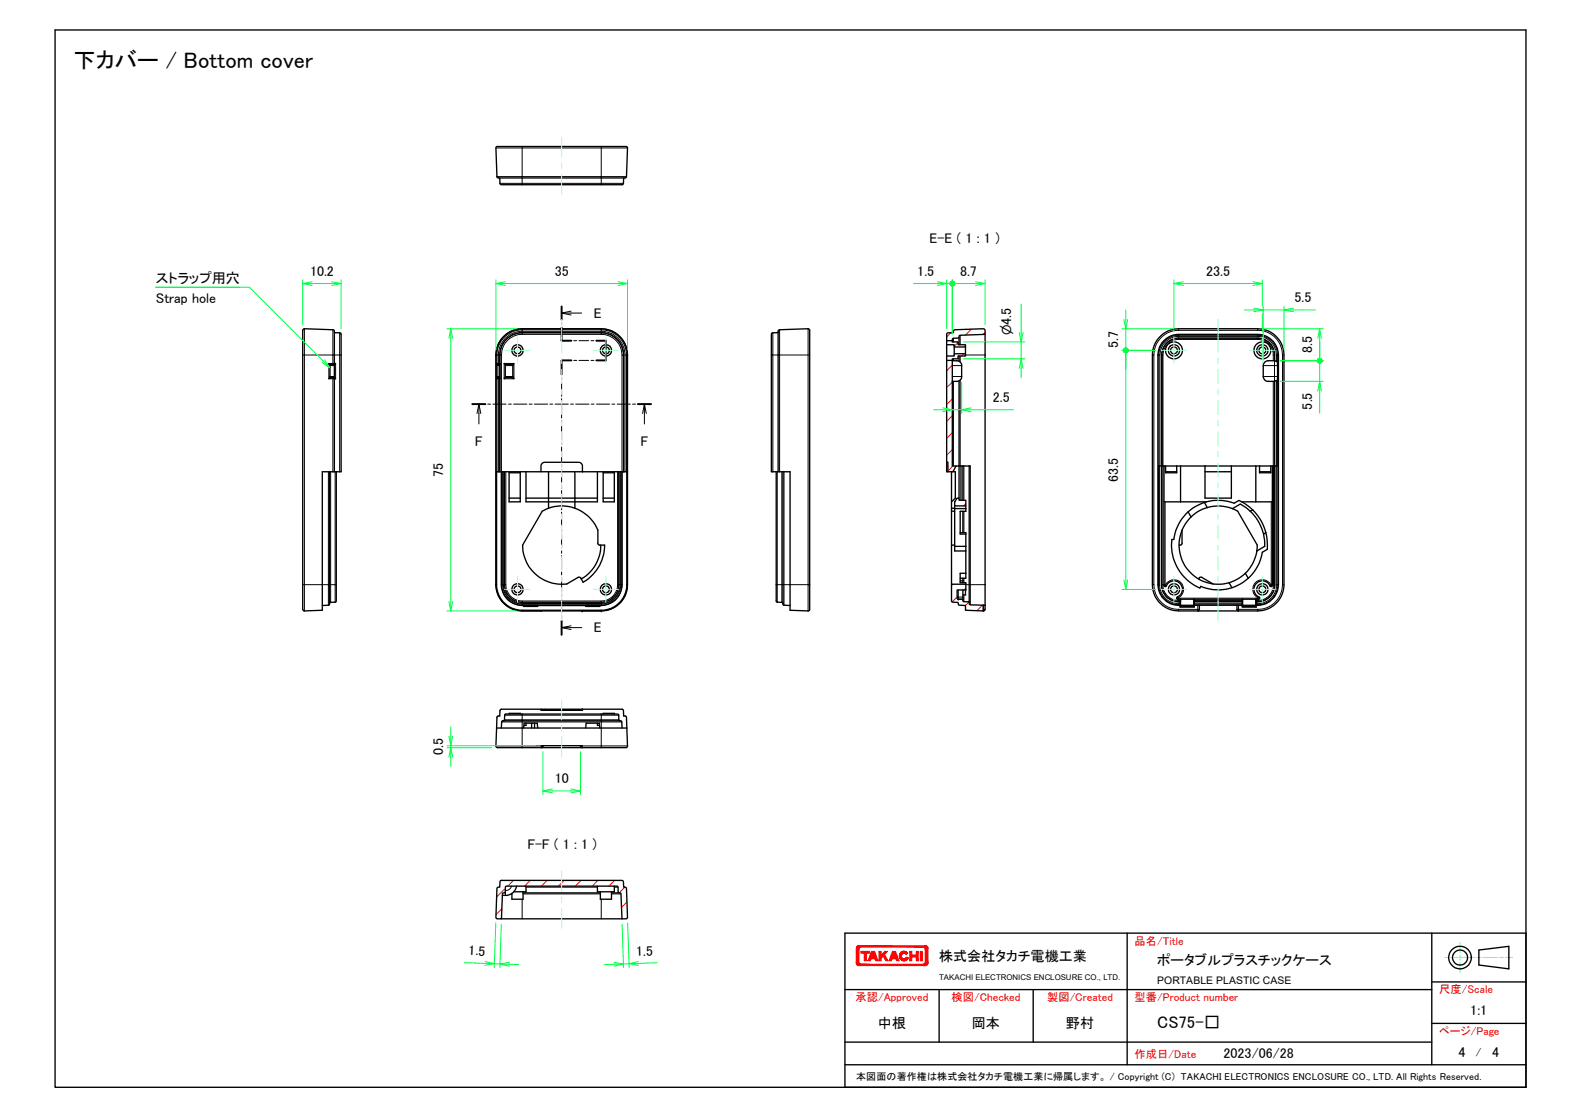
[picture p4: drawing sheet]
<svg xmlns="http://www.w3.org/2000/svg" width="297mm" height="210mm" viewBox="0 0 297 210" stroke-linecap="round" stroke-linejoin="round" font-family="sans-serif">
<g fill="none" stroke="#f00" stroke-width=".19">
<path d="M178.7 62.5l-.8 .8M178.9 78.1l-1 1M178.9 74.9l-1 1.1M178.9 71.8l-1 1M178.9 68.6l-1 1M180 64.3l-.7 .7M181.1 66.4l-.5 .5M182.5 61.8l-1.1 1.1M185.1 62.4l-.4 .4M178.9 84.4l-1 1.1M178.9 81.3l-1 1M179 87.5l-.9 1"/>
<path d="M181.5 94.6l-.5 .4M179 109.7l-.2 .3M179.8 112.1l-.9 1M181.5 110.5l-.4 .3M182.1 113l-.7 .7M184.6 113.7l-1 1M94.3 170.7l-1.1 1.1M95 166.9l-1.7 1.6M96.5 165.4l-1.1 1M99.6 165.4l-1 1M102.8 165.4l-1.1 1M106 165.4l-1.1 1"/>
<path d="M109.1 165.4l-1 1M112.3 165.4l-1 1M115.5 165.4l-1.1 1M117.4 166.6l-1.1 1.1M117.8 169.4l-1 1"/>
</g>
<g fill="none" stroke="#000" stroke-width=".25">
<path d="M10.3 5.6h276.4v198.6h-276.4zM93.2 27.6l24.5-.1 .2 .2-.2 5.6a9.2 9.2 0 0 1-3.4 .1h-17.5a9.2 9.2 0 0 1-3.4-.1zM93.9 33.4v1l.2 .3h22.8l.2-.3 .1-1M62.6 70.9h.2M62.6 68.5l-.6 .1v2.2l.1 .1 .6 .1 .1 .1v17.5M62.6 68.5l.2-.2v-5.6a.62 .62 0 0 0-.3-.8l-5.5-.1a8.9 8.9 0 0 0-.1 3.2v46.5a8.9 8.9 0 0 0 .1 3.2l3.6-.1v-26h2.2M62.6 68.5h.2M62.8 70.9l.3 .2M62.8 68.5v2.4M62.8 62.5h1.1a9 9 0 0 1 .2 3.4v22.7h-1.3M63.1 68.3l-.3 .2M93.6 68.5h.1"/>
<path d="M93.6 70.9h.1M93.6 70.9h.3M93.6 68.5h.3M93.9 68.3h.1M93.9 71.1h.1M94.7 68.3l.2 .2M94.8 63.1a4.9 4.9 0 0 1 3.3-1.4h14.9a5 5 0 0 1 4.9 5v43.1a4.9 4.9 0 0 1-4.9 4.9h-14.9a5 5 0 0 1-4.9-4.9v-43.1a4.9 4.9 0 0 1 1.6-3.6zM94.9 70.9l-.2 .2M94.9 68.5h1.2l.2 .1v2.1l-.1 .2h-1.3M94.9 68.5v2.4M146.2 62.5h-1l-.2 .1-.1 .2v25.8h3.5v26l3.6 .1a8.9 8.9 0 0 0 .1-3.2v-46.5a8.9 8.9 0 0 0-.1-3.2l-5.5 .1a.79 .79 0 0 0-.3 1.1v25.6M177.9 64.7v2.2"/>
<path d="M177.9 64v-1.4l1.2-.1 .1-.4 .1-.1 5.5-.3 .3 .3v.8l-4.7 .2-.2 .1v.4h-1.1l-.2 .2v.3M177.9 64v.7h1.4v.5h2.1v-.5h-1.4v-.5h-1.1v-.2M177.9 67.7v19.1h.2v1.8h.9l.6-1.1h-.7v-19.8M177.9 66.9h1.4v-.5h2.1v.5h-1.4v.5h-1.1v.3M177.9 64h1M177.9 67.7h1M177.9 66.9v.8M178.9 67.8h.5a.97 .97 0 0 1 1.3 .9v2a1.12 1.12 0 0 1-1.6 .9h-.2M179.3 65.2v1.2M180.2 63.5v1.2M180.2 66.9v.9M180.2 71.5v22.1"/>
<path d="M181.4 65.2v1.2M185.1 62.8v50.9M239.5 67.8h.1M239.5 67.8h-.9a1.03 1.03 0 0 0-1.3 .9v2a1.09 1.09 0 0 0 1.5 .9h.7M239.5 71.6h.1M239.5 71.5v16M239.5 67.8l.5 .1v.8v2.8h-.5M239.5 67.8v-1.1a3.2 3.2 0 0 0-3.2-3.2h-14.9a3.2 3.2 0 0 0-3.1 3.2v20.8M239.5 71.5v.1M61.9 88.6v22a8.4 8.4 0 0 1-.1 3.1h-1.2M63.2 88.6v24.3l-.1 .2h-1.1l-.1 .2M93.9 88.6v-21.9a4.2 4.2 0 0 1 4.2-4.2h14.9a4.2 4.2 0 0 1 4.2 4.2v21.9"/>
<path d="M94.2 88.6v21.2a3.9 3.9 0 0 0 4.2 3.9M95.6 88.8h2.1M95.6 88.6v5.7h2.1v-5.7M95.6 93.6h2.1M98.8 93.6h13.4M98.8 88.6v5.7h9.2v1.2M101.6 88.6h-8.3v21.2a4.8 4.8 0 0 0 4.8 4.8h14.9a4.8 4.8 0 0 0 4.8-4.8v-21.2h-.9M101.8 87.1l.5-.3h6.6l.5 .4v1.4h-7.8v-1.1zM103.1 88.6v6.9M103.1 95.5a7 7 0 0 1 4.9 0M103.1 95.5l-1.2 .5-3.7 6.4a7.4 7.4 0 0 0 8.3 7.3l2.2-1.3 .4 .2 .5 .7a8.1 8.1 0 0 0 4-6.9h-.9l-.3-.2-.1-2.7a7.3 7.3 0 0 0-4.3-4M108 88.6v5.7h4.2v-5.7"/>
<path d="M109.4 88.6h7.5M113.3 88.8h2.1M113.3 88.6v5.7h2.1v-5.7M113.3 93.6h2.1M116.9 88.6v21.2a3.9 3.9 0 0 1-4.2 3.9M145.8 88.6v24.3l.2 .2h1l.1 .2M147.1 88.6v22a8.4 8.4 0 0 0 .1 3.1h1.2M177.9 86.8v1.8h.2M178.8 88.6v6.9M178.8 95.5v.5M178.8 96v6.4M179 88.6h.5v5l-.7 .7"/>
<path d="M179.4 96v6.4M179.4 95v.5h-.6M179.8 93.6h.4v.4h1.3v1h-2.1v-.7zM180.5 87.5v6.5M180.9 87.5v6.5M180.9 96v4.1M180.9 87.5h-1.3M180.9 87.5h1.2M181.5 95.5h-2.1v.5h-.6M181.5 95v.5M181.5 95.5v.5h-1.1v.4v3.9h1.1M182.1 87.5h.2"/>
<path d="M182.1 87.5v25.5M217.7 87.5h.5M218.2 87.5v22.3a3.1 3.1 0 0 0 3.6 3.1v-.1M218.2 87.5h21.3M218.7 87.5v22.5l.3 .2a1.64 1.64 0 0 1 2.7-.6 1.64 1.64 0 0 1-.6 2.7l.1 .2h.6M218.7 94.3h8M219 88.6h2.1M219 87.5v1.3h2.1v-1.3M221.8 87.5v6.8M222.1 99.5v2.6l-.1 .2-.5 .1M223.2 96.1l.6 1M223.2 96.1a8.5 8.5 0 0 0-2.7 5.2h-.3a8.8 8.8 0 0 0 5.2 9.1l.2-.3a8.7 8.7 0 0 0 5.9 .3"/>
<path d="M223.8 97.1a7.4 7.4 0 0 0-1.3 9 7.4 7.4 0 0 0 8.4 3.4M226.3 94.4l-1.6 .7-1.5 1M226.3 94.4l.5 .9M226.3 94.4a8.8 8.8 0 0 1 5.6 .1l.9-.5 1.1 .6 1.5 1.2M226.4 88.6h4.9M226.8 95.3l-1.8 .8-1.2 1M226.8 95.3a7.1 7.1 0 0 1 4.8 .2M231.3 87.5v6.1h-4.9v-6.1M231.6 95.5l.9 .5 3.7 6.4-.1 1.1M231.6 95.5l1.4-.8 1 .6 .9 .7M233.3 94.3h5.8M234.9 96a8.9 8.9 0 0 1 2.5 4.3"/>
<path d="M235.4 95.8l-.5 .2M235.4 95.8a9.1 9.1 0 0 1 2.4 4.3M235.9 87.5v6.8M236.6 88.6h2.2M236.6 87.5v1.3h2.2v-1.3M239.1 87.5v22.5l-.3 .2a1.64 1.64 0 0 0-2.8-.6 1.64 1.64 0 0 0 .7 2.7l-.1 .2h-.6M239.5 87.5h.6M239.5 87.5v22.3a3.2 3.2 0 0 1-3.5 3.2M98.4 113.7h2.6M101 113.7h9M101 113.7v.2h-2.6v-.2M110 113.7h2.7"/>
<path d="M112.7 113.7v.2h-2.7v-.2M112.9 102.4a7.3 7.3 0 0 1-3.7 6.3M178.8 102.4h.6v1.1h2.1M178.8 102.4v7.3M178.8 109.7h2.7v1.1h-1.7l.1 1.7h1v.4l.2 .1h1v.5l.2 .1 2.4 .1v1l-3.3-.1v-.9h-1.2l-.3-.6h-1l-.1-.2zM179.4 102.6h2.1M180.4 109.1h.5M180.4 100.1h1.1v.2M180.9 112.5h.1M180.9 110.8v1.7M180.9 109.1v.4M180.9 108.6v.5"/>
<path d="M181.4 110.8v.9h-.5M181.5 107.7h-1.1v1.8h1.1v.2M181.5 103.5v4.2M181.5 100.3v2.3M181.5 102.6v.9M181.5 107.7v.9h-1.1M184.7 113.7h.4M185.1 113.7l-.1 .9-.3 .1M221.7 113v1h2.7v-1M221.7 113.9h2.7M221.8 112.5h2.5M221.8 112.5v1.2"/>
<path d="M221.8 113.7h-.1M221.8 113.7h2.5M224.3 113.7h.1M224.3 112.5v1.2M224.3 112.5h11.7M224.3 112.5v.5h9.1M225.1 114.7h7.5M225.2 108.7l.3-.3h.2l2.2 1.3M225.3 113.7h-.9M225.3 113.7h7.1M230.9 109.5l.6 .9M232.4 113.7h1"/>
<path d="M232.4 113.7v.8l.2 .2h3.7a5 5 0 0 0 4.9-4.9v-43.1a5 5 0 0 0-4.9-5h-14.9a5 5 0 0 0-4.9 5v43.1a4.9 4.9 0 0 0 4.9 4.9h3.7l.2-.2v-.8M233.4 113v.7M233.4 113.9h2.6M233.4 112.5v.5M233.5 112.5v1.2M233.5 113.7h-.1M233.5 113.7h2.4M234 107.7l.5 .9M234 107.7l-1.2 .9-1.9 .9M234.5 108.6l-1.4 1.1-1.6 .7M235.9 113.7h.1M235.9 112.5v1.2"/>
<path d="M236 112.5v.5M236 113v1h-2.6v-.3M236 113.7a4 4 0 0 0 4.2-3.9v-43.1a3.9 3.9 0 0 0-3.9-3.9h-14.9a4 4 0 0 0-3.9 3.9v43.1a4 4 0 0 0 4.2 3.9M236.1 103.5a7.3 7.3 0 0 1-2.1 4.2M237.4 100.3l.2 2.3-1.5 .9M237.8 100.1l-.4 .2M237.8 100.1l.3 1.2v1.9l-.9 .5a8.5 8.5 0 0 1-2.7 4.9M93.3 136.7h24.5M93.3 136.7l-.1 3.6a8.9 8.9 0 0 0 3.2 .1h18.2a8.9 8.9 0 0 0 3.2-.1v-3.6M94.2 136.7l.1-1.2a8.3 8.3 0 0 1 3-.1h16.4a8.3 8.3 0 0 1 3.1 .1l.1 1.2M95.6 134.1v-.1h2.1v.1M98.4 136.7l.1-.9h2.4l.1 .9"/>
<path d="M98.8 135.8v.4h-.4M99.9 135.8v.9M100.4 135.8v.9M101.6 133.2h-7.5l-.2 .3v1l-.5 .1-.1 2.1M101.6 133.2h7.8v.2h-7.8zM109.4 133.2h7.5l.2 .3 .1 1 .5 .1 .1 2.1M110 136.7l.1-.9h2.5l.1 .9M112.2 135.8v.4h.4M113.3 134.1v-.1h2.1v.1M116.5 135.4l-.2-.1-.1-1.1-.2-.1h-21l-.2 .1v1.1l-.2 .1M101.7 140.1h7.7M102 140.1l-.1 .3h-.2"/>
<path d="M109.1 140.1l.1 .3h.2M94 165.4h22.9l.2 .2 .1 1h.3l.2 .3 .2 5.5-.3 .2h-.7l-.2-4.8-.6-.1v-1.1l-.1-.2h-20.9l-.1 .2-.1 1.1-.5 .1-.2 4.8-.9-.1-.1-.2 .2-5.4 .1-.3h.4zM94.2 172.6h22.7M97.1 166.4a2.21 2.21 0 0 1-2.7 1.8M98.3 167.7h14.5M98.3 167.5v1.4h-2.1v-1.1M98.8 166.4v1.1h-2.2M112.2 166.4v1.1h3.2v-1.1M112.8 167.5v1.4h2.1v-1.4M114.9 167.7h1.2M211.8 175.3v24.7M269 175.3v24.7"/>
<path d="M277.9 178.4l5.6-.7v4.3l-5.6-.7zM286.7 175.3h-128v28.9h128M158.7 195.7h110.3M158.7 185.9h110.3M158.7 200h128M176.4 185.9v9.8M194.1 185.9v9.8M269 192.2h17.7M269 184.4h17.7"/>
<circle cx="97.2" cy="65.8" r="1.05"/>
<circle cx="97.2" cy="65.8" r=".63"/>
<circle cx="113.8" cy="65.8" r=".63"/>
<circle cx="113.8" cy="65.8" r="1.05"/>
<circle cx="220.6" cy="65.8" r=".63"/>
<circle cx="220.6" cy="65.8" r="1.05"/>
<circle cx="220.6" cy="65.8" r="1.59"/>
<circle cx="237.2" cy="65.8" r=".63"/>
<circle cx="237.2" cy="65.8" r="1.6"/>
<circle cx="237.2" cy="65.8" r="1.05"/>
<circle cx="97.2" cy="110.7" r=".64"/>
<circle cx="97.2" cy="110.7" r="1.06"/>
<circle cx="113.8" cy="110.7" r=".64"/>
<circle cx="113.9" cy="110.7" r="1.06"/>
<circle cx="220.6" cy="110.7" r=".64"/>
<circle cx="220.6" cy="110.7" r="1.06"/>
<circle cx="237.2" cy="110.7" r=".64"/>
<circle cx="237.2" cy="110.7" r="1.06"/>
<circle cx="274.3" cy="179.9" r="1.41"/>
<circle cx="274.3" cy="179.9" r="2.12"/>
</g>
<g fill="none" stroke="#000" stroke-width=".19">
<path d="M93.2 27.8h24.7M93.4 33.2h4.7v1.2M93.9 34.4h4.2M98.1 34.4h14.9M98.1 27.5v5.7h14.9v1.2M98.1 34.4v.3M113 27.5v5.7h4.7M113 34.4v.3M113 34.4h4.1M105.5 57.6v2.5M105.5 58.8h3.8M107.3 58.4l-1.8 .4 1.8 .4"/>
<path d="M56.9 66.7h5.6M57.2 61.7v48.1M61.8 68.3l.4 .2M61.8 68.3l.2 .4M61.8 71.1h.7v17.5M61.8 68.3v2.8M62 70.7h.8M62 68.7h.8M62.2 70.9h.1M62.2 68.5h.1M62.2 68.5l-.2 .2M62.2 70.9l-.2-.2-.2 .4"/>
<path d="M62.2 70.9l-.4 .2M62.5 68.5v-.2h.6v2.8h-.6v-.2M62.5 66.7h1.3M62.5 61.9v4.8M62.5 66.7v1.6h-.7M63.8 66.7h.3M63.8 62.5v4.2M63.8 66.7v21.9M88.7 75.9h2.5M89.6 77.7l.4-1.8 .3 1.8M90 75.9v3.7M91.6 75.9h.6"/>
<path d="M92.6 75.9h2.5M93.2 66.7h.1M93.2 66.7h.2M93.3 68.3l.3 .4M93.3 71.1l.1 17.5M93.3 68.3v2.8M93.3 68.3l.3 .2M93.4 66.7h.2M93.4 66.7l-.1 1.6M93.6 70.7h.3M93.6 70.9l-.3 .2M93.6 70.9h.1"/>
<path d="M93.6 68.5h.1M93.6 68.5v.2h.3M93.6 68.5v.2M93.6 70.9v-.2l-.3 .4M93.6 70.7v.2M93.6 68.7v2M93.6 68.5l-.2-.2h.2v.2M93.6 70.9l-.2 .2h.2M93.6 70.9v.2M93.6 66.7v1.6h.3v2.8h-.3M93.6 71.1v17.5M93.9 66.7h.1"/>
<path d="M93.9 66.7v21.9M94.2 66.7v21.9M94.7 68.3h1.9v2.8h-1.9zM94.9 70.7h.9a.47 .47 0 0 1 .5 0 .47 .47 0 0 1 .3 .4M95.5 75.9h.6M96.1 70.9l.5 .2M96.1 68.5l.5-.2h-.1a.4 .4 0 0 1-.2 .4 .4 .4 0 0 1-.5 0h-.9M96.5 75.9h2.5M98.1 62.8a4 4 0 0 0-4 3.9h-.2M98.1 62.2a4.4 4.4 0 0 0-4.5 4.5M98.1 62.5h14.9M98.1 62.2v-.2a4.7 4.7 0 0 0-4.2 2.6l-.4 .8-.1 1.3"/>
<path d="M98.1 61.7v.2h14.9v.3M98.1 62.5v.3h14.9M98.1 62.5a4.2 4.2 0 0 0-4.2 4.2M98.1 61.7h.1M98.1 62.5h.1M98.1 62.2h14.9M99.4 75.9h.6M100.4 75.9h2.5M103.3 75.9h.5M104.3 75.9h2.5M105.5 60.5v.5M105.5 61.5v2.5h1.9"/>
<path d="M105.5 70.8v.5M105.5 71.8v2.6M105.5 74.9v.5M105.5 75.8v2.7M105.5 79v.5M105.5 79.9v2.7M107.2 75.9h.5M107.4 67.7h-1.9v2.7M107.8 67.7h.5M107.8 64h.5M108.2 75.9h2.5M108.8 67.7h1.8"/>
<path d="M108.8 64h1.8M111 67.7h.6M111 64h.6M111.1 75.9h.5M112 64h1.8v3.7h-1.8M112.1 75.9h2.4M113 61.7v.2a4.6 4.6 0 0 1 4.6 4.8h-.2M113 62.2a4.4 4.4 0 0 1 4.4 4.5M113 62.5v.3a3.9 3.9 0 0 1 3.9 3.9M113 61.7h.1M113 62.5h.1M113 62.5a4.3 4.3 0 0 1 4.2 4.2"/>
<path d="M115 75.9h.5M116 75.9h2.4M117.4 66.7v21.9M117.9 66.7h.1M117.9 66.7h-.2v21.9M118.8 75.9h.6M119.8 75.9h2.5M120.7 77.7l.4-1.8 .3 1.8M121.1 75.9v3.7M144.9 66.7h.3v21.9M146.5 61.9v4.8h-1.3v-4.2M151.8 61.7v48.1h-4.5v3.9"/>
<path d="M152.1 66.7h-5.6v21.9M178.9 68.7h1.8M178.9 70.7h1.8M179.1 63.5v.7M179.1 67.4v.4M179.1 71.6v15.9M180.4 63v1.7M180.4 66.9v1.1M180.4 71.4v16.1M181.4 66.7h3.7M216.5 66.7h.3M216.8 66.7v43.1"/>
<path d="M217.5 66.7h.2M217.7 66.7v20.8M217.9 66.7v20.8M218.3 66.7h.1M221.4 62a4.6 4.6 0 0 0-4.6 4.7M221.4 63h14.9M221.4 63v.2h14.9M221.4 63a3.7 3.7 0 0 0-3.7 3.7M221.4 61.7v.3M221.4 62.8v.2M221.4 63.5h.1M221.4 62h14.9"/>
<path d="M221.4 63.2a3.7 3.7 0 0 0-3.5 3.5h-.2M221.4 63.8a2.95 2.95 0 0 0-2.9 2.9M221.4 63.5h14.9v.3M221.4 63.8v-.2a3 3 0 0 0-3.1 3.1M221.4 63.8h14.9M236.3 63v.1a3.7 3.7 0 0 1 3.5 3.6M236.3 63a3.7 3.7 0 0 1 3.7 3.7M236.3 62a4.6 4.6 0 0 1 4.7 4.7M236.3 61.7v.3M236.3 62.8v.2M236.3 63.5h.1M236.3 63.8a2.95 2.95 0 0 1 2.9 2.9"/>
<path d="M236.3 63.5a3 3 0 0 1 3.1 3.2h-.2M237.3 68.7h2.2v2h-2.2M239.2 71.6v15.9M239.2 66.7v1.1M239.5 66.7h.1M239.5 66.7v2h.5M239.8 71.5v16M240 66.7h.2M240 66.7h-.2v1.1M240 66.7v1.3M240 71.4v16.1M240 70.7h-.5v39.1h-.2"/>
<path d="M241 66.7h.2M241 66.7v43.1M61.7 88.6v21.2h-4.5M62.1 88.6v24.5M63 88.6v24.5M94.3 88.6l-.1 21.2M94.4 88.6v21.2M94.6 88.6v21.2M94.8 88.6v21.2M94.8 88.6v21.2a3.3 3.3 0 0 0 3.3 3.3h14.9a3.3 3.3 0 0 0 3.2-3.3l.1-21.2v21.2h.2v-21.2M95 88.6v21.2h-.2M105.5 83v.5"/>
<path d="M105.5 84v2.6M105.5 87.1v.5M105.5 88.1v2.6M105.5 91.2v.5M105.5 92.1v2.7M105.5 95.2v.6M105.5 96.2v2.7M105.5 99.3v.5M116 88.6v21.2M116.6 88.6v21.2M116.8 88.6v21.2h-.2M116.9 88.6v-21.9h.2v21.9"/>
<path d="M146 88.6v24.5M147.3 88.6v21.2h-.2h-.2v-21.2M177.9 87.5h.2M181.1 87.5v6.5M181.1 96v4.1M182.3 87.5v22.3M217.7 87.5v22.3M217.9 87.5v22.3h-.2M218.2 87.5v22.3M218.3 87.5v-20.8h.2v20.8M218.5 87.5v22.3M218.9 94.3v15.5h-.2"/>
<path d="M238.8 94.3v15.5M239.3 87.5v22.3M239.9 87.5v22.3M240.1 87.5v22.3M56.9 109.8h.3M57.2 109.8v4.9M63.2 109.8h-1.5v3.9M93.2 109.8v-43.1a5 5 0 0 1 4.9-5h14.9a5 5 0 0 1 4.9 5v43.1M93.2 109.8h.1M93.2 109.8a4.9 4.9 0 0 0 4.9 4.9M94.4 109.8h-.1a3.8 3.8 0 0 0 3.8 3.9M94.4 109.8a3.7 3.7 0 0 0 3.7 3.7"/>
<path d="M94.8 109.8h-.1a3.4 3.4 0 0 0 3.4 3.5M94.8 109.8a3.4 3.4 0 0 0 3.3 3.3M95 109.8a3.2 3.2 0 0 0 3.1 3.2v.1M98.1 114.7h3.6M98.1 112.9h14.9v.2M98.1 113.1h14.9M98.1 113.5h14.9M98.1 113.1v.2h14.9M98.1 113.5v.2h14.9M98.1 114.6v.1M101.7 114.7h.1M105.5 100.3v2.6"/>
<path d="M105.5 103.4v.5M105.5 104.4v2.6M105.5 107.4v.6M105.5 108.4v2.7M105.5 111.5v.5M105.5 112.5v2.6M105.5 115.6v.5M105.5 116.6v2.6M105.5 117.9h3.8M107.3 117.5l-1.8 .4 1.8 .3M109.3 114.7h.1M109.4 114.7h.1"/>
<path d="M109.4 114.7h3.6M113 114.7h.1M113 114.6v.1M116.2 109.8h.1M116.2 109.8h-.1a3.2 3.2 0 0 1-3.1 3.1M116.3 109.8a3.4 3.4 0 0 1-3.3 3.3M116.5 109.8a3.4 3.4 0 0 1-3.5 3.5v-.2M116.6 109.8a3.7 3.7 0 0 1-3.6 3.7M116.9 109.8a3.9 3.9 0 0 1-3.9 3.8v-.1M117.8 109.8h.1M117.9 109.8a4.9 4.9 0 0 1-4.9 4.9M145.8 109.8h1.1v3.3"/>
<path d="M152.1 109.8h-.3v4.9M180 110.8v.5a1.1 1.1 0 0 1-.1 1.1l.1 .1M180 112.5h.1M180 112.5h.9M180.9 112.1h-.9v.4M181.1 108.6v.9M181.1 111.7v1.3M181.5 109.8h.8M182.3 109.8h2.8M182.3 109.8v3.8M184.7 114.4l.1 .3M184.8 113.7v.7h.3"/>
<path d="M216.5 109.8h.3M216.8 109.8a4.7 4.7 0 0 0 4.6 4.6M217.5 109.8h.2M217.7 109.8a3.8 3.8 0 0 0 3.7 3.8M217.9 109.8a3.8 3.8 0 0 0 3.5 3.7v.1M218.2 109.8h.1M218.5 109.8h-.2a3.1 3.1 0 0 0 3.1 3.2M218.5 109.8a2.93 2.93 0 0 0 2.9 3M218.9 109.8v.2h-.2M219.1 110.1l-.1-.1a1.53 1.53 0 0 1 1.6-1.1 1.8 1.8 0 0 1 1.7 1.5 1.8 1.8 0 0 1-1 2l-.1-.3M221.3 112.5v-.1h.1v.1M221.4 113.6h.3"/>
<path d="M221.4 113.4h.3M221.4 112.4h14.9v.1M221.4 112.8v.2h.3M221.4 114.4v.3M221.4 113h.1M221.4 113.6v.1M221.4 114.4h3.6M221.4 112.8h.4M224.3 112.8h9.1M224.3 113h9.1M224.4 113.6h9M224.4 113.4h9"/>
<path d="M225 113.7v.7M225 114.4v.3M225 114.4h.3M232.4 114.4h.3M232.7 113.7v.7M232.7 114.4h3.6M232.7 114.4v.3M236 112.8h.3M236 113h.3M236 113.4h.3v.2M236 113.6h.3M236.3 113.6v.1"/>
<path d="M236.3 112.4h.1l.1 .1M236.3 114.4v.3M236.3 113h.1M238.6 110.1l.2-.1a1.53 1.53 0 0 0-1.7-1.1 1.8 1.8 0 0 0-1.7 1.5 1.8 1.8 0 0 0 1 2l.2-.3M239.1 109.8h-.3v.2h.3M239.3 109.8a2.93 2.93 0 0 1-3 3M239.5 109.8a3.2 3.2 0 0 1-3.2 3.2v-.2M240.1 109.8h.1M240.1 109.8h-.2a3.6 3.6 0 0 1-3.6 3.6M240.1 109.8a3.8 3.8 0 0 1-3.8 3.8M241 109.8a4.7 4.7 0 0 1-4.7 4.6M241 109.8h.2"/>
<path d="M94.3 135.6h3.8v4.5M94.8 135.2h3.3M94.8 134.3h21.4M98.1 135.2h14.9M98.1 135.2v.4h14.9v4.5M98.1 134.1v1.1M102.3 133.2v.2M108.7 133.2v.2M113 135.2h3.3M113 135.2v.4h3.8M113 134.1v1.1M93.2 140.1h4.9"/>
<path d="M98.1 140.1v.3M98.1 140.1h3.9M101.7 140.1v.3M109.4 140.1h3.6M109.4 140.1v.3M109.4 140.1h.1M109.4 140.1h-.3M113 140.1v.3M113 140.1h4.9M94.9 167.3l.1 .9M96 167.9h.2M96.1 166.4l-.3 .6-.8 .3"/>
<path d="M98.1 168.9v3.7M98.3 167.9h14.5M98.8 166.6h13.4M113 168.9v3.7M114.9 167.9h1.8M115.4 166.6h.7"/>
</g>
<g fill="#f00" stroke="#f00" stroke-width=".19">
<path d="M173.8 178.3l.5 2.6-.5-.2z"/>
<path d="M173.8 180.7l.5 .2-.5-.1z"/>
<path d="M173.8 180.8l.5 .1h-.5z"/>
<path d="M173.8 180.9h.5v.1z"/>
<path d="M173.7 181h.6z"/>
<path d="M173.7 181h.6v.1z"/>
<path d="M173.7 181l.6 .1z"/>
<path d="M173.5 181.1h.8z"/>
<path d="M173.4 181.1l.7 .2z"/>
<path d="M173.5 181.1l.7 .1-.1 .1z"/>
<path d="M173.5 181.1h.8l-.1 .1z"/>
<path d="M173.4 181.1l.7 .2-.3 .1z"/>
<path d="M161.8 181.1h11.6l.4 .3z"/>
<path d="M161.4 181.4l.4-.3 12 .3z"/>
<path d="M161.1 181.3l.7-.2-.4 .3z"/>
<path d="M161.1 181.3l.3 .1z"/>
<path d="M161.1 181.3l.7-.2z"/>
<path d="M161 181.2l.7-.1-.6 .2z"/>
<path d="M161 181.1h.7l-.7 .1z"/>
<path d="M161 181.1h.7z"/>
<path d="M161 181.1h.6z"/>
<path d="M160.9 181h.6l-.5 .1z"/>
<path d="M160.9 181h.6z"/>
<path d="M160.9 180.9h.6l-.6 .1z"/>
<path d="M160.9 180.9l.5-.1 .1 .1z"/>
<path d="M160.9 180.9l.5-.2v.1z"/>
<path d="M161.4 178.3v2.4l-.5 .2z"/>
<path d="M160.9 178.1l.5 .2-.5 2.6z"/>
<path d="M160.9 178.1l.5 .1v.1z"/>
<path d="M160.9 178.1h.6l-.1 .1z"/>
<path d="M160.9 178l.6 .1h-.6z"/>
<path d="M160.9 178h.6z"/>
<path d="M161 177.9l.5 .1h-.6z"/>
<path d="M161 177.9h.6z"/>
<path d="M161 177.9h.7z"/>
<path d="M161.1 177.7l.7 .2z"/>
<path d="M161 177.8l.1-.1 .6 .2z"/>
<path d="M161 177.8l.7 .1h-.7z"/>
<path d="M161.1 177.7l.3-.1 .4 .3z"/>
<path d="M161.4 177.6l12 .3h-11.6z"/>
<path d="M161.4 177.6h12.4l-.4 .3z"/>
<path d="M173.4 177.9l.4-.3 .3 .1z"/>
<path d="M173.8 177.6l.3 .1z"/>
<path d="M173.4 177.9l.7-.2z"/>
<path d="M173.5 177.9l.6-.2 .1 .1z"/>
<path d="M173.5 177.9l.7-.1 .1 .1z"/>
<path d="M173.5 177.9h.8z"/>
<path d="M173.6 177.9h.7z"/>
<path d="M173.7 178l.6-.1v.1z"/>
<path d="M173.7 178h.6z"/>
<path d="M173.8 178.1l.5-.1v.1z"/>
<path d="M173.8 178.1h.5l-.5 .1z"/>
<path d="M173.8 178.2l.5-.1-.5 .2z"/>
<path d="M173.8 178.3l.5-.2v2.8z"/>
<path d="M161.1 177.7l.3-.1z"/>
<path d="M173.8 181.4l.3-.1z"/>
<path d="M162.8 179l.6-.3v.3z"/>
<path d="M161.8 178.7h1.6l-.6 .3z"/>
<path d="M161.8 178.7l1 .3h-.4z"/>
<path d="M161.8 178.7l.6 .3h-.6z"/>
<path d="M162.4 179l.4 1.4h-.4z"/>
<path d="M162.4 179h.4v1.4z"/>
<path d="M163.8 179.7h.5l.1 .4z"/>
<path d="M164.3 179.7l.6 .7-.5-.3z"/>
<path d="M164.3 178.7l.6 1.7-.6-.7z"/>
<path d="M163.7 178.7l.3 .4-.2 .6z"/>
<path d="M163.7 178.7l.1 1-.7 .7z"/>
<path d="M163.8 179.7l-.1 .4-.6 .3z"/>
<path d="M163.1 180.4l.6-.3-.2 .3z"/>
<path d="M163.7 178.7h.6l-.3 .4z"/>
<path d="M164.3 178.7v1l-.3-.6z"/>
<path d="M163.8 179.7l.6 .4h-.7z"/>
<path d="M164.4 180.1l.5 .3h-.4z"/>
<path d="M166.2 179.3l.2 1.1-.5-.8z"/>
<path d="M165.5 179.4l.7-.1-.3 .3z"/>
<path d="M165.5 179.4l.4 .2-.4 .4z"/>
<path d="M165.5 179.4v.6l-.3 .4z"/>
<path d="M165.5 180v.4h-.3z"/>
<path d="M166.2 179.3l.7 1.1h-.5z"/>
<path d="M166.2 178.7h.5l-.5 .6z"/>
<path d="M166.2 178.7v.6l-.7 .1z"/>
<path d="M165.2 178.7h.3v.7z"/>
<path d="M165.2 178.7l.3 .7-.3 1z"/>
<path d="M167.7 179.7h.5l.1 .4z"/>
<path d="M168.2 179.7l.7 .7-.6-.3z"/>
<path d="M168.3 178.7l.6 1.7-.7-.7z"/>
<path d="M167.7 178.7l.3 .4-.3 .6z"/>
<path d="M167.7 178.7v1l-.7 .7z"/>
<path d="M167.7 179.7l-.1 .4-.6 .3z"/>
<path d="M167 180.4l.6-.3-.1 .3z"/>
<path d="M167.7 178.7h.6l-.3 .4z"/>
<path d="M168.3 178.7l-.1 1-.2-.6z"/>
<path d="M167.7 179.7l.6 .4h-.7z"/>
<path d="M168.3 180.1l.6 .3h-.4z"/>
<path d="M170.2 179.2l.4-.2z"/>
<path d="M170.5 178.9l.1 .1-.4 .2z"/>
<path d="M170.2 179.2l.3-.3z"/>
<path d="M170.4 178.9h.1l-.3 .3z"/>
<path d="M170.4 178.9l-.2 .3z"/>
<path d="M170.3 178.8l-.1 .4z"/>
<path d="M170.3 178.8l-.2 .3z"/>
<path d="M170.2 178.7l.1 .1-.2 .2z"/>
<path d="M170.2 178.7l-.2 .3z"/>
<path d="M170.1 178.7l-.1 .3z"/>
<path d="M170 178.7v.3z"/>
<path d="M169.9 178.7h.1l-.1 .3z"/>
<path d="M169.9 178.7v.3z"/>
<path d="M169.8 178.7h.1v.3z"/>
<path d="M169.8 178.7l.1 .3z"/>
<path d="M169.8 178.7v.3z"/>
<path d="M169.7 178.7l.1 .3z"/>
<path d="M169.6 178.7h.1l.1 .3z"/>
<path d="M169.6 178.7l.1 .3z"/>
<path d="M169.5 178.7l.2 .3z"/>
<path d="M169.5 178.7l.1 .3z"/>
<path d="M169.5 178.8v-.1l.1 .3z"/>
<path d="M169.5 178.8l.1 .3z"/>
<path d="M169.4 178.8l.2 .3z"/>
<path d="M169.4 178.8l.1 .3z"/>
<path d="M169.3 178.8l.2 .3z"/>
<path d="M169.3 178.8l.2 .4z"/>
<path d="M169.3 178.8l.2 .4-.3-.3z"/>
<path d="M169.2 178.9l.3 .3z"/>
<path d="M169.2 179l.3 .2z"/>
<path d="M169.1 179l.4 .2z"/>
<path d="M169.1 179l.3 .3z"/>
<path d="M169.1 179l.3 .3-.3-.1z"/>
<path d="M169.1 179.2l.3 .1z"/>
<path d="M169 179.2l.4 .1z"/>
<path d="M169 179.2l.4 .2z"/>
<path d="M169 179.3l.4 .2z"/>
<path d="M169 179.3l.4 .2-.4-.1z"/>
<path d="M169 179.4l.4 .1z"/>
<path d="M169 179.4l.4 .1h-.4z"/>
<path d="M169 179.5h.4z"/>
<path d="M168.9 179.6l.5-.1z"/>
<path d="M168.9 179.6h.5l-.4 .1z"/>
<path d="M169 179.7l.4-.1z"/>
<path d="M169 179.7h.4l-.4 .1z"/>
<path d="M169 179.8l.4-.1z"/>
<path d="M169 179.9l.4-.1z"/>
<path d="M169 179.9l.4-.1-.4 .2z"/>
<path d="M169 180l.4-.2z"/>
<path d="M169 180l.4-.2-.3 .2z"/>
<path d="M169.1 180l.3-.2z"/>
<path d="M169.1 180l.3-.1z"/>
<path d="M169.1 180.1l.4-.2z"/>
<path d="M169.1 180.1l.4-.2-.3 .3z"/>
<path d="M169.5 179.9l-.3 .3z"/>
<path d="M169.2 180.2l.3-.2z"/>
<path d="M169.5 180l-.2 .2z"/>
<path d="M169.3 180.2l.2-.2-.1 .3z"/>
<path d="M169.5 180l-.1 .3z"/>
<path d="M169.6 180l-.2 .3z"/>
<path d="M169.6 180l-.1 .4-.1-.1z"/>
<path d="M169.6 180l-.1 .4z"/>
<path d="M169.6 180.1l-.1 .3z"/>
<path d="M169.7 180.1l-.1 .3h-.1z"/>
<path d="M169.7 180.1l-.1 .3z"/>
<path d="M169.7 180.1v.3z"/>
<path d="M169.8 180.1l-.1 .3z"/>
<path d="M169.8 180.1v.4l-.1-.1z"/>
<path d="M169.8 180.1v.4z"/>
<path d="M169.8 180.1l.1 .4z"/>
<path d="M169.9 180.1l.1 .3-.1 .1z"/>
<path d="M169.9 180.1l.1 .3z"/>
<path d="M170 180.1v.3z"/>
<path d="M170 180.1l.1 .3z"/>
<path d="M170 180.1l.2 .3h-.1z"/>
<path d="M170 180.1l.2 .3z"/>
<path d="M170.1 180l.2 .3z"/>
<path d="M170.1 180l.3 .3z"/>
<path d="M170.2 180l.2 .3z"/>
<path d="M170.2 180l.3 .2-.1 .1z"/>
<path d="M170.2 180l.3 .2z"/>
<path d="M170.2 179.9l.3 .3z"/>
<path d="M170.3 179.9l.2 .3z"/>
<path d="M170.3 179.9l.3 .2-.1 .1z"/>
<path d="M170.3 179.8l.3 .3z"/>
<path d="M170.3 179.8l.3 .2z"/>
<path d="M170.3 179.8l.4 .1-.1 .1z"/>
<path d="M170.3 179.8l.4 .1z"/>
<path d="M170.9 178.7h.4v.7z"/>
<path d="M170.9 178.7l.4 .7-.4 1z"/>
<path d="M171.3 179.4v.3l-.4 .7z"/>
<path d="M171.3 179.7v.7h-.4z"/>
<path d="M171.3 179.4l.8 .3h-.8z"/>
<path d="M171.3 179.4h.8v.3z"/>
<path d="M172.1 179.4l.4 1-.4-.7z"/>
<path d="M172.5 178.7v1.7l-.4-1z"/>
<path d="M172.1 179.7l.4 .7h-.4z"/>
<path d="M172.1 178.7h.4l-.4 .7z"/>
<path d="M172.9 178.7h.4v1.7z"/>
<path d="M172.9 178.7l.4 1.7h-.4z"/>
</g>
<path d="M271.5 179.8h1.4M273.3 179.8h.7M274.3 177v1.9M274.3 179.4v.9M274.3 179.8h2.8M277.5 179.8h.7M278.6 179.8h2.8M281.7 179.8h.7M282.8 179.8h1.4M274.3 180.8v1.9" fill="none" stroke="#0ff" stroke-width=".19"/>
<path d="M105.5 57.6v2.5M88.7 75.9h2.5M105.5 61.5v2.5h1.9M107.4 67.7h-1.9v2.7M112 64h1.8v3.7h-1.8M119.8 75.9h2.5M105.5 116.6v2.6" fill="none" stroke="#000" stroke-width=".36"/>
<g fill="none" stroke="#80ffff" stroke-width=".19">
<path d="M105.5 25.7v3.8M105.5 30.6v1M105.5 32.7v3.8M94.8 65.8h4.8M97.2 63.4v4.8M105.5 60v6.2M105.5 67.2v1.1M105.5 69.4v2.6M105.5 73.1v1M105.5 75.2v2.7M105.5 79v1M111.4 65.8h4.8"/>
<path d="M113.8 63.4v4.8M218.2 65.8h4.8M220.6 63.4v4.8M228.9 60v6.2M228.9 67.2v1.1M228.9 69.4v2.6M228.9 73.1v1M228.9 75.2v2.7M228.9 79v1M234.8 65.8h4.8M237.2 63.4v4.8M105.5 81v2.7"/>
<path d="M105.5 84.8v1.1M105.5 86.9v2.7M105.5 90.6v1.1M105.5 92.8v2.6M105.5 96.5v1M105.5 98.6v2.7M228.9 81v2.7M228.9 84.8v1.1M228.9 86.9v2.7M228.9 90.6v1.1M228.9 92.8v2.6M228.9 96.5v1"/>
<path d="M228.9 98.6v2.7M94.8 110.7h4.8M97.2 108.3v4.8M105.5 102.3v1.1M105.5 104.5v2.6M105.5 108.2v1M105.5 110.3v6.2M111.4 110.7h4.8M113.8 108.3v4.8M218.2 110.7h4.8M220.6 108.3v4.8M228.9 102.3v1.1"/>
<path d="M228.9 104.5v2.6M228.9 108.2v1M228.9 110.3v6.2M234.8 110.7h4.8M237.2 108.3v4.8M105.5 131.4v3.8M105.5 136.3v1.1M105.5 138.4v3.8M105.5 163.6v3.8M105.5 168.4v1.1M105.5 170.6v3.7"/>
</g>
<g fill="none" stroke="#00ff3f" stroke-width=".19">
<path d="M56.9 53.3h7.2M56.9 52.6v8.4M58.6 52.9l-1.7 .4 1.7 .3M62.3 52.9l1.8 .4-1.8 .3M64.1 52.6v9.1M93.2 52.6v13M93.2 53.3h24.7M95 52.9l-1.8 .4 1.8 .3M116.1 52.9l1.8 .4-1.8 .3M117.9 52.6v13M171.6 53.3h7.3M176.1 52.9l1.8 .4-1.8 .3"/>
<path d="M177.9 52.6v9.1M178.9 52.6v10.1M179.4 53.3h5.7M183.3 52.9l1.8 .4-1.8 .3M185.1 52.6v8.4M191.9 57.1v13.8M211.5 58.2v7.6M220.6 53.3h16.6M220.6 52.6v9.7M222.3 52.9l-1.7 .4 1.7 .3M233.8 58.2h13.3M235.4 52.9l1.8 .4-1.8 .3"/>
<path d="M235.6 57.9l1.7 .3-1.7 .3M237.2 52.6v4.9M237.2 58.9v3.4M237.3 57.5v8.2M241.2 57.5v8.1M243 57.9l-1.8 .3 1.8 .3M84 61.7h13.1M84.3 63.5l.4-1.8 .3 1.8M84.7 61.7v53M175.4 77h15.1M177.1 76.6l1.8 .4-1.8 .3M180.7 71.8v5.9"/>
<path d="M181 64.2h11.6M181 67.4h11.6M182.5 76.6l-1.8 .4 1.8 .3M191.5 62.5l.4 1.7 .3-1.7M191.5 69.2l.4-1.8 .3 1.8M210.8 61.7h9.6M210.8 65.8h6.3M211.2 60l.3 1.7 .4-1.7M211.5 66.3v44.4M237.3 61.7h11.3M237.3 65.9v1.7M240.5 67.8h8.1"/>
<path d="M240.5 71.6h8.1M247.6 63.5l.3-1.8 .4 1.8M247.6 73.4l.3-1.8 .4 1.8M247.9 61.7v5.6M247.9 67.8v9.8M84 114.7h13.1M84.3 113l.4 1.7 .3-1.7M210.8 110.7h6.3M211.2 108.9l.3 1.8 .4-1.8M84.3 138.3l.4 1.8 .3-1.8M84.7 136.5v7.5M84 140.1h16.7"/>
<path d="M84 140.4h8.4M84.3 142.2l.4-1.8 .3 1.8M102 141.2v8M102 148.5h7.1M103.8 148.2l-1.8 .3 1.8 .4M107.3 148.2l1.8 .3-1.8 .4M109.1 141.2v8M93.2 173.3l-.3 8.4M94.2 173.6l-.3 8.1M116.9 173.6l.3 8.1M117.9 173.3l.3 8.4M87.2 180.8l10.3 .4"/>
<path d="M91.1 180.6l1.8 .4-1.8 .3M95.7 180.7l-1.8 .4 1.8 .4M115.4 180.7l1.7 .4-1.7 .4M119.9 180.6l-1.7 .4 1.8 .3M123.5 180.8l-9.9 .4"/>
</g>
<g fill="#00ff3f" stroke="#00ff3f" stroke-width=".19">
<path d="M179.3 53l.1 .3z"/>
<path d="M179.2 52.9l.2 .4z"/>
<path d="M179.1 52.9l.3 .4z"/>
<path d="M178.9 52.8l.5 .5z"/>
<path d="M178.8 52.8h.1l.5 .5z"/>
<path d="M178.7 52.9l.1-.1 .6 .5z"/>
<path d="M178.6 53l.1-.1 .7 .4z"/>
<path d="M178.6 53l.8 .3-.9-.2z"/>
<path d="M178.5 53.1l.9 .2-.9-.1z"/>
<path d="M178.5 53.2l.9 .1h-.9z"/>
<path d="M178.5 53.3h.9l-.9 .1z"/>
<path d="M178.5 53.4l.9-.1-.8 .3z"/>
<path d="M178.6 53.6l.8-.3z"/>
<path d="M178.7 53.6l.7-.3-.6 .4z"/>
<path d="M178.8 53.7l.6-.4z"/>
<path d="M179.4 53.3l-.5 .4z"/>
<path d="M179.4 53.3l-.3 .4z"/>
<path d="M179.4 53.3l-.2 .3z"/>
<path d="M179.4 53.3l-.1 .2z"/>
<path d="M179.4 53.3v.1z"/>
<path d="M248.3 67.5l.1 .3z"/>
<path d="M248.2 67.4l.2 .4z"/>
<path d="M248.1 67.3l.3 .5z"/>
<path d="M248 67.3l.4 .5z"/>
<path d="M247.8 67.3l.6 .5z"/>
<path d="M247.7 67.4l.1-.1 .6 .5z"/>
<path d="M247.6 67.4h.1l.7 .4z"/>
<path d="M247.6 67.4l.8 .4-.9-.2z"/>
<path d="M247.5 67.6l.9 .2-.9-.1z"/>
<path d="M247.5 67.7l.9 .1h-.9z"/>
<path d="M247.5 67.8h.9l-.9 .1z"/>
<path d="M247.5 67.9l.9-.1-.8 .3z"/>
<path d="M247.6 68.1l.8-.3-.7 .3z"/>
<path d="M247.7 68.1l.7-.3-.6 .4z"/>
<path d="M247.8 68.2l.6-.4-.4 .4z"/>
<path d="M248.4 67.8l-.4 .4z"/>
<path d="M248.4 67.8l-.3 .4z"/>
<path d="M248.4 67.8l-.2 .3z"/>
<path d="M248.4 67.8l-.1 .2z"/>
<path d="M248.4 67.8l-.1 .1z"/>
<path d="M211.9 65.6v.2z"/>
<path d="M211.8 65.5l.1 .3z"/>
<path d="M211.7 65.4l.2 .4z"/>
<path d="M211.5 65.4l.4 .4z"/>
<path d="M211.4 65.4h.1l.4 .4z"/>
<path d="M211.3 65.4h.1l.5 .4z"/>
<path d="M211.2 65.5l.1-.1 .6 .4z"/>
<path d="M211.2 65.5l.7 .3-.8-.2z"/>
<path d="M211.1 65.6l.8 .2-.8-.1z"/>
<path d="M211.1 65.7l.8 .1-.8 .1z"/>
<path d="M211.1 65.9l.8-.1-.8 .2z"/>
<path d="M211.1 66l.8-.2-.7 .3z"/>
<path d="M211.2 66.1l.7-.3-.6 .4z"/>
<path d="M211.3 66.2l.6-.4-.5 .5z"/>
<path d="M211.4 66.3l.5-.5z"/>
<path d="M211.9 65.8l-.4 .5z"/>
<path d="M211.9 65.8l-.2 .4z"/>
<path d="M211.9 65.8l-.1 .3z"/>
<path d="M211.9 65.8v.2z"/>
<path d="M211.9 65.8v.1z"/>
</g>
<path d="M29.3 54h17.6l15.1 15.1M61 67.6l1 1.5-1.5-1" fill="none" stroke="#00ff40" stroke-width=".19"/>
<text font-size="4.2" x="13.8" y="12.7">下カバー / Bottom cover</text>
<text font-size="3.1" x="217.4" y="193">CS75-□</text>
<g font-size="2.6">
<text x="174.7" y="45.6">E-E ( 1 : 1 )</text>
<text x="29.3" y="53.2">ストラップ用穴</text>
<text x="58.2" y="51.9">10.2</text>
<text x="104.2" y="51.9">35</text>
<text x="172.3" y="51.9">1.5</text>
<text x="180.4" y="51.9">8.7</text>
<text x="226.6" y="51.9">23.5</text>
<text x="29.3" y="56.9">Strap hole</text>
<text x="111.6" y="59.7">E</text>
<text x="243.2" y="56.8">5.5</text>
<text x="190" y="61" transform="rotate(-90 190 61)">4.5</text>
<text x="210.1" y="65.4" transform="rotate(-90 210.1 65.4)">5.7</text>
<text x="246.5" y="66.4" transform="rotate(-90 246.5 66.4)">8.5</text>
<text x="186.5" y="75.6">2.5</text>
<text x="246.5" y="76.9" transform="rotate(-90 246.5 76.9)">5.5</text>
<text x="89.2" y="83.7">F</text>
<text x="120.4" y="83.7">F</text>
<text x="83.3" y="89.6" transform="rotate(-90 83.3 89.6)">75</text>
<text x="210.1" y="90.5" transform="rotate(-90 210.1 90.5)">63.5</text>
<text x="111.6" y="118.8">E</text>
<text x="83.3" y="141.8" transform="rotate(-90 83.3 141.8)">0.5</text>
<text x="104.2" y="147.1">10</text>
<text x="99.1" y="159.4">F-F ( 1 : 1 )</text>
<text x="88" y="179.4" transform="rotate(2 88 179.4)">1.5</text>
<text x="119.5" y="179.5" transform="rotate(-2 119.5 179.5)">1.5</text>
<text x="176.4" y="180.4">株式会社タカチ電機工業</text>
<text x="217.4" y="181.2">ポータブルプラスチックケース</text>
<text x="276.2" y="190.6">1:1</text>
<text x="164.9" y="193.1">中根</text>
<text x="182.6" y="193.1">岡本</text>
<text x="200.3" y="193.1">野村</text>
<text x="229.9" y="198.8">2023/06/28</text>
<text x="274" y="198.4">4</text>
<text x="280.3" y="198.4">4</text>
</g>
<text font-size="2.3" x="190" y="63" transform="rotate(-90 190 63)">⌀</text>
<g font-size="2.1" fill="#f00">
<text x="213.2" y="177.4">品名/Title</text>
<text x="160.8" y="187.9">承認/Approved</text>
<text x="178.8" y="188">検図/Checked</text>
<text x="196.8" y="188">製図/Created</text>
<text x="213.2" y="188">型番/Product number</text>
<text x="270.4" y="186.6">尺度/Scale</text>
<text x="270.4" y="194.3">ページ/Page</text>
<text x="213.2" y="198.6">作成日/Date</text>
</g>
<text font-size="2.1" x="277.3" y="198.2">/</text>
<text font-size="2" x="217.4" y="184.8">PORTABLE PLASTIC CASE</text>
<text font-size="1.9" x="160.9" y="202.8">本図面の著作権は株式会社タカチ電機工業に帰属します。 / Copyright (C) TAKACHI ELECTRONICS ENCLOSURE CO., LTD. All Rights Reserved.</text>
<text font-size="1.5" x="176.4" y="184.1">TAKACHI ELECTRONICS ENCLOSURE CO., LTD.</text>
</svg>
